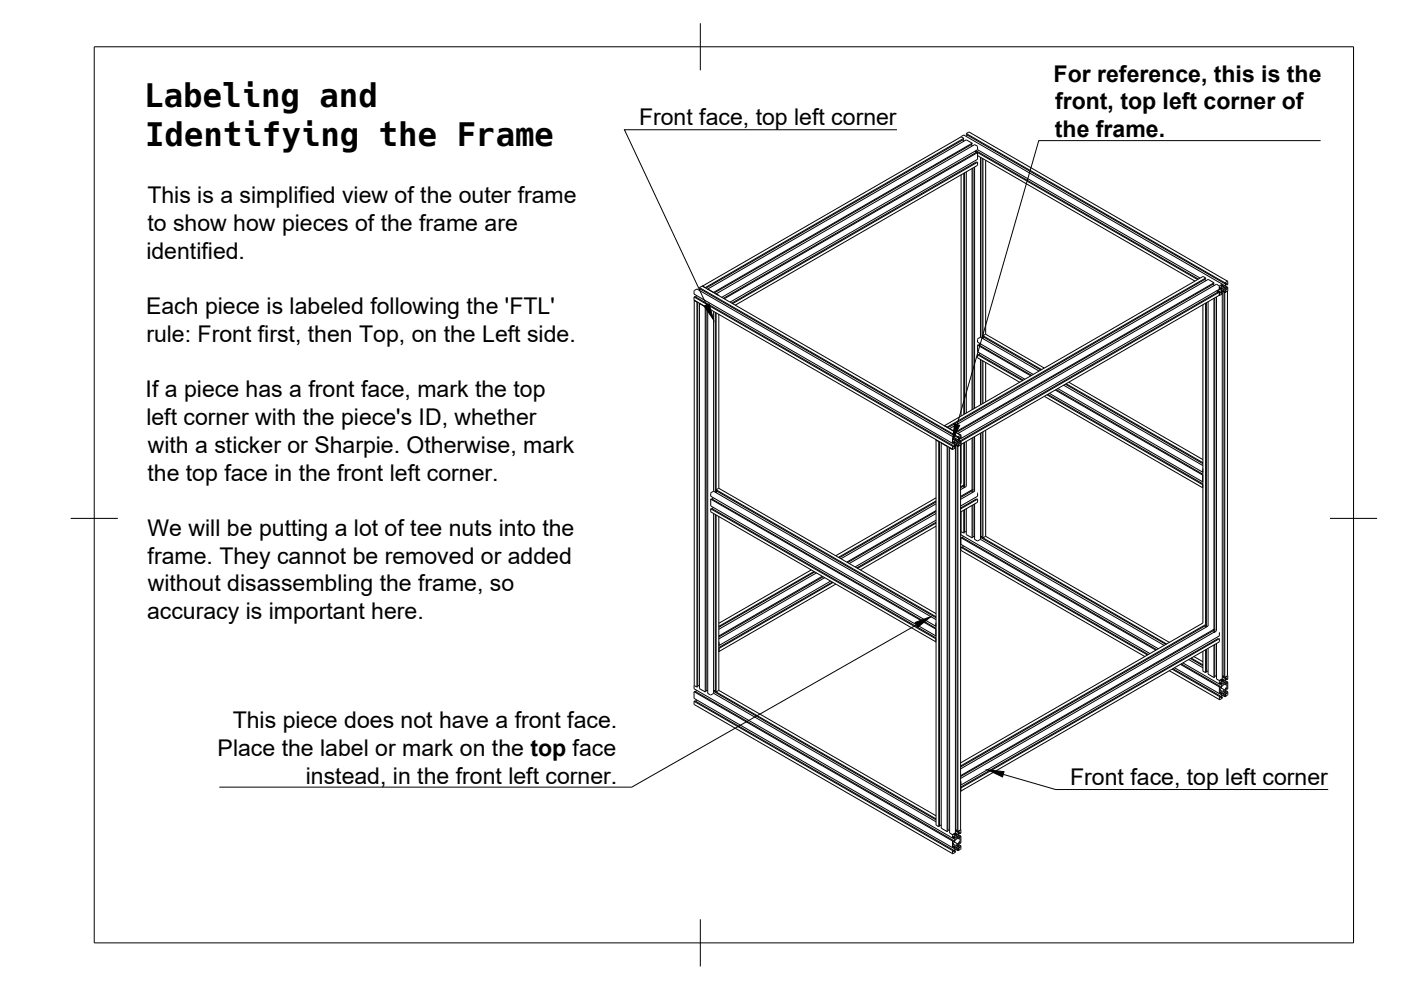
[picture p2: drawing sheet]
<svg xmlns="http://www.w3.org/2000/svg" width="297mm" height="210mm" viewBox="0 0 297 210" stroke-linecap="round" stroke-linejoin="round" font-family="sans-serif">
<!-- layer: Visible -->
<g fill="none" stroke="#000" stroke-width=".21">
<path d="M203.7 29l.6-.4 54.9 31.7M203.8 29l-54.9 31.7M203.8 29l.5 .3M203.8 37.1v51.1M204.2 29.6l.1 .3M204.3 29.3v.2l-54.6 31.6M204.3 36.7v51.2M204.3 29.3l-54.8 31.7M204.5 36.6v51.2M204.9 28.3v.2l54.8 31.6M204.9 36.4v51.2M204.9 28.3l54.8 31.7"/>
<path d="M205.1 28.6l-.2 .3M205.4 28l-.5 .3M205.4 28l54.9 31.6M206 30.7l.1 .3M206.1 35.7v51.2M206.1 30.4v.2l-54.7 31.5M206.1 30.4l-54.8 31.6M206.1 30.4l-1.2-.8-54.8 31.7M206.3 35.6v51.2M206.6 35.4v51.2M206.9 32.3l-.2-.3 47.2 27.3M206.9 31.9l47.2 27.3"/>
<path d="M207.1 34.3l-51.9 30M207.2 34.3l.1 .1M207.2 35.1l-51.3 29.6M207.3 31.7l47.1 27.3M207.3 33l46 26.6M207.3 31.1v.6M207.3 32.4v1.4l-52.5 30.3M207.3 34.4v.6M207.3 32.4l-53.7 30.9M207.3 32.4l-.2-.1-53.7 31M207.3 31.7l-54.3 31.3M207.3 34.4l-52 30"/>
<path d="M207.3 31.1l-.6-.4-54.9 31.6M207.3 35h-.1M207.3 33h.1M207.9 33.4v38.1M208.2 33.6v38.1M208.4 33.7v38.1l.2-.3M209 34v36.9M255.4 59.2l.2 .3M255.6 58.9l-.6-.3-54.8 31.7 .6 .3M255.6 58.9v.2l-54.7 31.6M255.6 58.9l-54.8 31.7M257.4 60v.1l-54.7 31.6"/>
<path d="M257.4 60l-54.8 31.6M257.4 60l-1.2-.8-54.9 31.7M259.7 60v.1M260.2 59.6l-.5 .4M260.2 59.6l.1 .7-.2 .1M147.2 63v.6M147.2 63l54.8 31.6M147.2 63l.1-.1 54.8 31.6M147.2 63.6l.6 .4M147.7 62.7l-.2 .3M147.8 64v81.7M147.8 64h.1"/>
<path d="M147.9 64.1v81.5l-.1 .1M148.3 61v.2l54.8 31.6M148.3 64.3v81.7l1.2 .7M148.3 61l54.8 31.6M148.4 64.3l1.1 .8M148.5 61.3l-.2 .3M148.8 60.7l-.5 .3M148.8 60.7l54.9 31.6M149 60.7l.5 .3M149 60.7h-.1M149.5 65.1v81.6M149.5 61h.1"/>
<path d="M149.6 65l-.1 .1M149.7 65.1v81.5l-.2 .1M150.1 61.3h.1M150.1 65.3v81.7l.5 .3M150.1 61.3l1.2 .7M150.1 61.3h-.1M150.1 65.3l.5 .4M150.6 65.7h.1M151.3 62v.1M151.3 66v38.2M151.7 66.2v38.1M151.8 62.3v.1"/>
<path d="M151.8 66.3v38.2l.2-.3M151.8 62.3l.6 .3M151.8 62.3h.1M152.4 62.6v.1M152.4 66.6v36.9l46.1 26.6M152.4 66.7h.1M207.3 72v.6l11.8 6.8M207.3 73.2v1.4l10 5.8M207.3 75.2v.6M207.3 73.2l.1-.1 11.3 6.5M207.3 73.2l11.2 6.5M207.3 75.2l.1-.1 9.5 5.5"/>
<path d="M207.3 75.2l9.5 5.5M207.3 75.8l8.9 5.2M207.8 72.9l-.2 .3M207.8 74.9l-.2 .3M207.9 71.5l-.6 .4M207.9 76.2v9.6M207.9 71.5l12.4 7.2M208.2 76.4v9.2M208.4 76.5v9M208.4 71.4l12.3 7.1M209 76.8v8.4M209 70.9l12.4 7.1"/>
<path d="M209 70.9l-.6 .3 12.4 7.2M255 64.6v67.5M255.6 64.3v68.1M255.8 64.2v68.7M256.1 64v68.7l-52.4 30.3M257.2 60.3l.2 .3M257.4 63.3v70.7M257.6 63.2v70.8M257.9 63v70.7l-54.2 31.4M258 61.6l.2 .3M258 61.7l.5 .2M258.2 61.5l.5 .3"/>
<path d="M258.5 62.6l-54.8 31.6M258.5 60.7v.6M258.5 61.9v.7M258.5 62.6h.1M258.5 61.9l-54.8 31.7M258.5 61.9l-.1-.1-54.8 31.7 .1 .1M258.5 61.3l-54.8 31.7M258.6 61.3l.5 .3M258.6 60.6v.1l-.7-.4-54.8 31.6M258.7 62.6h-.2M258.7 61.8l-.2 .1M258.7 61.8l.1 .3"/>
<path d="M258.7 62.1h.1M258.7 61.2l.4 .2M258.7 61.1l.4 .2M259.1 61.3v-.3l-.3-.1-.1 .3-.2 .1M259.1 61.6l-.3 .5M259.1 61.4v.2M259.1 61.3h.1M259.1 61.3v.1M259.1 60.5l.4 .2M259.1 61.7l.1 82.5M259.2 62.3l-.7 .3M259.2 61.7h.1"/>
<path d="M259.2 61.7l.5 .3M259.2 61.7l-.3 .5 .3-.1-.2-.1M259.2 60.5l-.3 .2 .3 .2 .2-.2M259.2 60.3v.2M259.2 60.3l-.6 .3M259.2 60.3l.5 .3M259.3 61.6l.4 .2M259.4 61.6l.3-.2 .2 .2M259.4 61.6l-.2 .1M259.4 60.7l-.4-.1 .4 .1M259.4 60.7h.1M259.4 60.9l.2 .1-.3 .3z"/>
<path d="M259.5 60.7h-.1M259.5 61.9h.1M259.5 61.9v81.6M259.5 61.9l.2 .1M259.6 61.4l.3 .2M259.7 62h.1M259.7 60.6l-.2 .1M259.7 61.8v82M259.8 60.9v.1M259.8 61v.2l.3 .1M259.8 61.1l.3 .2M259.8 60.8l.3 .2"/>
<path d="M259.8 60.6l.5 .3M259.8 60.6v.3M259.8 60.9h.1M259.9 60v.1M259.9 61.6l-.2 .2M259.9 60.1h-.2M259.9 60.1l-.2 .5M259.9 60.3l.2 .1M260.1 60.4v-.3l-.3 .5M260.1 61v.3M260.2 61.7l-.5 .3M260.3 60.9l-.1 82.4-.5 .4"/>
<path d="M260.3 60.9l-.2 .1M198.5 93.3v81.6M198.5 93.2l.5 .4M199 93.6v81.7M199.1 93.6h-.1M199.2 93.7v81.5l-.2 .1M199.6 93.9v81.7l1.2 .7M199.6 93.9l1.2 .8M200.8 90.6h.1M200.8 94.7v81.6M200.9 94.6l-.1 .1M201 94.7v81.5l-.2 .1"/>
<path d="M201.3 90.9h.1M201.3 94.9v81.7l.6 .3M201.3 90.9l1.3 .7M201.4 94.9l.5 .4M201.9 95.3h.1l-54.8-31.7v81.7M202 93.4v.6M202 94.6v.6M202 94l.5 .3M202.1 94.5l-.1 .1M202.1 93.9l.1-.4 .3 .2v.2M202.1 94.5l.1 .3M202.1 94.7l.1 .1"/>
<path d="M202.1 93.8l.4 .2M202.1 93.9l-.1 .1M202.4 93.2l.4 .2M202.5 93.2l.3 .2M202.5 94.3l-.3 .5M202.5 94v.3M202.5 93.9l-.4-.1 .4 .2M202.5 93.9v.1M202.5 94h.1M202.5 93.1l.4 .3M202.6 94.4v82.4l-.3 .3 .3 .1 .2-.1M202.6 95l-.6 .2"/>
<path d="M202.6 92.9l-54.8-31.6-.6 .3v.7l54.8 31.7M202.6 92.9l-.6 .5M202.6 94.4h.1M202.6 94.4l.5 .3M202.6 94.4l-.3 .5 .3-.1-.2-.1M202.6 92.9v.2l-.3 .3 .3 .1 .2-.1M202.6 91.6h.1M202.6 92.9l.5 .3M202.8 94.2l.3 .3M202.8 93.4h.1M202.8 93.6l.2 .1-.3 .3zM202.9 93.4h-.1"/>
<path d="M202.9 94.5h.1M202.9 94.5v81.7M202.9 94.5l.2 .2M203 94.1l.4 .2M203.1 94.7h.1M203.1 91.9l.6 .5-.6 .2M203.1 91.9v.1M203.1 92.6v.2M203.1 94.5v82M203.1 93.2l-.2 .2M203.1 91.9h.1M203.2 93.3h.1"/>
<path d="M203.2 93.3v.6l.4 .1M203.2 93.8l.4 .2M203.2 93.5l.4 .2M203.2 93.3l.5 .3M203.3 92.7l.1 .1M203.4 94.3l-.3 .2M203.4 92.8h-.3M203.4 94.3l-.3-.3-.5 .4M203.4 92.8l-.3 .4M203.4 93l.2 .1M203.5 93.1l-.3 .2M203.6 93.1v-.3l-.4 .5"/>
<path d="M203.6 93.7v.3M203.6 94.4l-.5 .3M203.7 94.3v81.7M203.7 93.6l-.1 .1M203.7 92.4v.6M203.7 93.6l.1 8.9M203.7 93l-.1 .1M203.7 94.2v.1M204.3 93.9v9.5M204.5 93.8v9.5M204.9 93.6v9.5l-1.2 .7M206.1 92.9v10.9"/>
<path d="M206.3 92.8v11.6M206.6 92.6v11.6M207.9 91.8v22.6M208.2 91.6v22.4h.2M208.4 91.5v22.5M209 91.2v22.5M221.4 84l33.6 19.4v-.6M222 83.7l33 19.1M222.1 83.6l32.9 19M222.5 83.4l32.5 18.8M223.7 82.7l31.3 18M223.9 82.6l31.1 18"/>
<path d="M224.3 82.4l30.7 17.7M225.5 81.7l29.5 17M225.9 81.5l29.1 16.8M226 81.4l29 16.7M226.6 81l28.4 16.4M255 99.4v.7M150.7 105.8v1.5l47.7 27.5M150.7 107.9v.6M150.7 105.8l.2-.1 47.6 27.5M150.7 105.8l47.7 27.6M150.7 107.9l.2-.1 47.6 27.4M150.7 107.9l47.7 27.5"/>
<path d="M150.7 108.5h.1M150.7 108.5l47.7 27.6M150.8 104.4l-.1 .8 47.7 27.6M151.2 105.5l-.2 .3M151.2 107.6l-.2 .3M151.3 108.9v38.1l-.5 .3M151.3 104.2l47.2 27.2M151.3 104.2l-.5 .3M151.7 109.1v37.5M151.8 109.2v37.5M151.8 104l46.7 27M152.4 103.5l-.6 .3 46.7 27"/>
<path d="M152.4 109.5v36.8M198.5 108.9l-18.4 10.6M198.5 110.3l-17.2 9.9M198.5 110.7l-16.8 9.7M198.5 110.9l-16.7 9.6M198.5 106.2l-20.7 12M198.5 106.4l-20.6 11.9M198.5 106.8l-20.2 11.7M198.5 108.3l-19 10.9M198.5 108.5l-18.8 10.8M198.5 111.6l-16.1 9.2M198.5 105.6l-21.3 12.2"/>
<path d="M203.7 112.8v.6l41.9 24.2M203.7 114v1.4l40.1 23.2M203.7 116v.6M203.7 116l39.6 22.9M203.7 116l.2-.1 39.6 22.9M203.7 114l41.4 23.9M203.7 114l.2-.1 41.3 23.8M203.7 116.6l39 22.6M203.8 102.5l-.1 .1M203.8 108.5v4.2M203.8 112.7l-.1 .1M203.8 112.7h.1"/>
<path d="M203.8 102.5h.1M203.8 112.7l.5 .3M204.3 115.7l-.2 .3M204.3 113.7l-.2 .3M204.3 102.8h.1M204.3 102.8l-.6 .4M204.3 108.2v4.8M204.3 103l-.6 .4M204.5 108.1v4.8l-.2 .1M204.5 112.7h.4M204.9 107.9v5.4l1.2 .7M206.1 104v.5"/>
<path d="M206.1 107.2v6.8M206.1 103.8h.1M206.1 103.8l-2.4 1.5M206.1 103.8v.2l-2.4 1.5M206.1 104.4v.1M206.3 107.1v6.9h-.2M206.3 113.7h.3M206.6 106.8v7.6l.6 .3M206.7 104.2l-3 1.7M207.1 105.7l-3.4 2M207.2 105.8h.1M207.2 104.5l.1 .1"/>
<path d="M207.3 104.6v.6l-3.6 2.1M207.3 105.8v.6M207.3 105.8l-3.6 2.1M207.3 106.4l-3.6 2.2M207.9 114.4l-.7 .3M207.9 114.4l38.9 22.4M207.9 113.9l39.3 22.7M208.2 113.7h-.3l.3 .2M208.4 114l39 22.5M208.9 113.7l-.5 .3M209 113.7l38.9 22.5M255 100.7v1.5"/>
<path d="M255 100.1h.1M255 102.2h.1M255 103.4h.1M255 100.7h.1M255 102.1v.1M255 102.7v.1M152.4 136.1l.1 .8M152.4 136.8l.1 .1M152.4 137.4l.1 .1M152.4 136.9h.1M152.5 137.5l-.1 .6M172 120.8l-19.6 11.4"/>
<path d="M172.6 121.2l-20.2 11.6M172.7 121.3l-20.3 11.7M173.1 121.5l-20.7 11.9M174.3 122.2l-21.9 12.6M174.5 122.3l-22.1 12.8M174.9 122.5l-22.5 13M176.1 123.2l-23.6 13.7M176.5 123.4l-24.1 13.9M176.6 123.5l-24.1 14M177.2 123.8l-24.8 14.3M198.4 132.2v.6M198.4 133.4v1.4"/>
<path d="M198.4 135.4v.7M198.4 132.8h.1M198.4 134.8h.1M198.4 136l.1 .1M198.5 132.8h-.1M198.5 133.4h-.1M198.5 134.8h-.1M198.5 135.4h-.1M198.5 132l-.1 .1M252 139.8l3 1.8M252.4 139.6l2.6 1.6M252.6 139.5l2.4 1.5"/>
<path d="M253.1 139.2l1.9 1.1M255 138.1l.1 4.2M255 132.1l-51.3 29.6M255.1 132.1h.1M255.6 133h.1M255.6 132.6v.4M255.6 137.8v4.8M255.6 132.4l-51.9 30M255.6 132.4v.2l-51.9 30M255.8 137.7v4.8l-.2 .1M256.1 137.5v5.4l1.3 .8M257.4 133.4h.1"/>
<path d="M257.4 134h.1M257.4 133.4l-53.7 31.1M257.4 136.8v6.9M257.4 133.6l-53.7 31M257.6 136.6v6.9l-.2 .2M257.9 136.5v7.4l.5 .4M258.4 135.3l-54.7 31.6M258.5 135.4h.1M258.5 134.1v.1M258.5 136.1l-54.8 31.6M258.5 134.2v.6l-54.8 31.6M258.5 135.4v.6"/>
<path d="M258.5 135.4l-54.8 31.7M258.5 136v.1M147.2 148.7v.7l54.8 31.6M147.2 146.7v1.4l54.8 31.6M147.2 148.7l54.8 31.6M147.2 148.7l.1-.1 54.8 31.6M147.2 146.7l54.8 31.6M147.2 146.7l.1-.1 54.8 31.6M147.2 145.3v.7l54.8 31.7M147.2 145.3v.1M147.2 145.4l.6 .3M147.7 148.4l-.2 .3"/>
<path d="M147.7 146.3l-.2 .4M147.9 145.4h.4M149.7 146.4h.4M150.6 147.3h.2M151.3 147l47.2 27.2M151.3 146.6l47.2 27.2M151.3 146.4h.4M151.3 146.4l.4 .2M151.7 146.6l.1 .1M151.8 146.7l46.7 26.9M152.4 146.4l-.6 .3M152.4 146.4l46.1 26.6"/>
<path d="M152.4 146.3v.1M247.9 142.2l10.7 6.2M248.5 141.9l10 5.8M248.7 141.8l10 5.8M249 141.6l9.5 5.5M250.3 140.9l8.2 4.7M250.4 140.8l8.3 4.7M250.8 140.6l7.7 4.4M255.1 142.3l.5 .3M255.8 142.3h.3M257.6 143.3h.3M258.5 144.2h.1"/>
<path d="M258.5 144.4v.6M258.5 145.6v1.5M258.5 147.7v.6M258.6 145l.5 .3M258.6 147.1l.5 .3M258.6 148.3h.1M258.6 144.2v.2M258.7 145.5l.1 .3M258.7 147l.1-.4 .3 .2v.2M258.7 147.6l.1 .2M258.7 146.3l.1 .1M258.7 144.9l.4 .2"/>
<path d="M258.7 144.8l.4 .2M258.7 147.6l-.2 .1M258.7 147.8h.1M258.7 146.9l.4 .2M258.7 147l-.2 .1M258.7 145.5l-.2 .1M258.7 145.7l.1 .1M258.7 146l.1 .4M258.8 146h-.1M258.8 146.4h-.1M258.8 146.4h.1M258.8 146h.1"/>
<path d="M258.9 145.9l.8 .4M259 147.7l.2 .1M259.1 145v-.3l-.3-.1-.1 .3-.2 .1M259.1 145.1v.2M259.1 147.1v.3M259.1 145h.1M259.1 147.4l-.3 .4M259.1 147l-.4-.2 .4 .2M259.1 147h.1M259.1 145.3l-.3 .5M259.1 145v.1M259.1 147v.1"/>
<path d="M259.1 144.2l.4 .2M259.1 143.9h.1M259.1 143.5l.6 .3M259.2 144.2l-.3 .2 .3 .2 .2-.2M259.2 147.4l-.3 .6 .3-.2M259.2 147.8v.2l-.6 .3M259.2 143.9l-.6 .4M259.2 143.9l.5 .4M259.2 147.4l.5 .3M259.3 147.3l.4 .2M259.4 147.3l.3-.2 .2 .3M259.4 144.4l-.4-.2 .4 .2"/>
<path d="M259.4 144.4h.1M259.4 147.3l-.2 .1M259.4 146.6l.2 .2-.3 .3zM259.4 144.6l.2 .1-.3 .3zM259.5 144.4h-.1M259.5 143.3h-.3l.5 .4M259.6 147.2l.3 .2M259.7 146.3l-.5 .3-.4-.2M259.7 144.3l-.2 .1M259.7 143.6v.1M259.7 147.5v.2M259.8 144.6v.1"/>
<path d="M259.8 144.3v.3M259.8 144.7v.2l.3 .1M259.8 146.4v.6l.3 .1M259.8 144.6h.1M259.8 144.8l.3 .2M259.8 144.5l.3 .2M259.8 144.3l.5 .3M259.8 146.9l.3 .2M259.8 146.6l.3 .2M259.8 146.3l.5 .4M259.9 143.7v.1M259.9 143.8h-.2"/>
<path d="M259.9 143.8l-.2 .5M259.9 144l.2 .1M259.9 146l.2 .1M259.9 147.4l-.2 .1M260 145.7l-.3 .6M260 145.3h.1M260.1 145.7h-.1M260.1 145.2l-.4-.1-.5 .3-.4 .6M260.1 145.2v.5M260.1 144.1v-.3l-.3 .5M260.1 144.7v.3M260.1 146.1v-.3l-.3 .6"/>
<path d="M260.1 146.8v.3M260.2 147.4l-.5 .3M260.3 143.3v.7l-.2 .1M260.3 146.7l-.1 .7M260.3 144.6v1.4l-.2 .1M260.3 144.6l-.2 .1M260.3 146.7l-.2 .1M198.5 174.9l.5 .4M199.2 175h.4M201 176h.3M201.9 176.9h.2l-.1 .1M202 177.1v.6"/>
<path d="M202 178.3v1.4M202 177.7l.5 .3M202 179.7l.5 .3M202.1 178.2l.1 .2M202.1 179l.1 .1M202.1 177.5l.4 .2M202.1 177.4l.4 .2M202.1 179.6l.4 .2M202.1 178.2l-.1 .1M202.1 178.4h.1M202.1 179.1h.1M202.2 178.7l-.1 .4"/>
<path d="M202.3 179l-.1 .1M202.3 178.6h-.1M202.3 178.5l.8 .5M202.4 176.9l.4 .2M202.5 176.9l.3 .2M202.5 177.6v-.2l-.3-.2-.1 .4-.1 .1M202.5 179.7v-.3l-.3-.1-.1 .3-.1 .1M202.5 177.7v.3M202.5 179.8v.2M202.5 177.6v.1M202.5 179.7l-.4-.2 .4 .2M202.5 179.7h.1"/>
<path d="M202.5 178l-.3 .4M202.5 177.7h.1M202.5 179.7v.1M202.5 176.8l.4 .3M202.6 176.6h.1M202.6 176.2l.5 .3M202.6 176.6l-.6 .3M202.6 176.6l.5 .3M202.8 180l.3 .2M202.8 177.1h.1M202.8 179.3l.2 .1-.3 .3zM202.8 177.2l.2 .2-.3 .3z"/>
<path d="M202.9 177.1h-.1M202.9 176h-.3l.3 .2M203 179.8l.4 .2M203.1 179l-.5 .3-.4-.2M203.1 176.9l-.2 .2M203.2 177v.2M203.2 177.2v.4l.4 .1M203.2 179v.6l.4 .1M203.2 177.5l.4 .2M203.2 177.2l.4 .2M203.2 177l.5 .3M203.2 179.5l.4 .2"/>
<path d="M203.2 179.2l.4 .2M203.2 179l.5 .3M203.3 176.4l.1 .1M203.4 176.5h-.3M203.4 176.5l-.3 .4M203.4 176.7l.2 .1M203.4 178.7l.2 .1M203.5 177.9l-.4-.2-.5 .3-.4 .6M203.5 177.9h.1M203.5 178.3l-.4 .7M203.6 177.9l-.1 .4M203.6 176.8v-.3l-.4 .5"/>
<path d="M203.6 177.4v.3M203.6 178.8v-.3l-.4 .5M203.6 179.4v.3M203.6 176l-.5 .3-.2-.1M203.7 176h.1M203.7 166.4h.1M203.7 167v.1M203.7 175.9l-.1 .1M203.7 165.7v.7M203.7 167.1v.6M203.7 176.1v.5l-.1 .2M203.7 177.3v1.4l-.1 .1"/>
<path d="M203.7 179.3v.6M203.7 166.4v.1M203.7 177.3l-.1 .1M203.7 179.3l-.1 .1M203.7 179.9l-.6 .5M202 180.3v.6M202.1 180.2l.1 .3M202.1 180.2l-.1 .1M202.1 180.4l.1 .1M202.4 180.4l.2 .1M202.5 180l-.3 .5M202.6 180.5v.2l-.6 .2"/>
<path d="M202.6 180.1l-.3 .6 .3-.2M202.6 180.1l.5 .3M203.1 180.2v.2M203.4 180l-.3-.2-.5 .3M203.4 180l-.3 .2"/>
</g>
<!-- layer: Border -->
<path d="M20 9.9h267v190h-267zM148.5 4.9v10M15 109.9h10M282 109.9h10M148.5 194.9v10" fill="none" stroke="#000" stroke-width=".21"/>
<!-- layer: Annotations -->
<path d="M149.3 64.9l1-.5 1 3.4zM202.4 89.8l1.1 .4-1.5 3.2zM194 132l3.4-1.3-2.8 2.3zM209.4 163.2l3.5 .4-.3 1.1z" fill="#000" stroke="#000" stroke-width=".21"/>
<path d="M190.2 27.5h-57.8l17.4 37.2M280 29.8h-59.8l-17.3 60.2M194.3 132.5l-60.4 34.4h-87.4M212.7 164.2l11.1 3.2h57.8" fill="none" stroke="#000" stroke-width=".21"/>
<g font-size="6.9">
<text x="30.6" y="22.7">Labeling and</text>
<text x="30.8" y="30.9">Identifying the Frame</text>
</g>
<g font-size="4.9">
<text x="223.4" y="17.3">For reference, this is the</text>
<text x="223.7" y="23.2">front, top left corner of</text>
<text x="135.5" y="26.5">Front face, top left corner</text>
<text x="223.7" y="29.1">the frame.</text>
<text x="31.2" y="43.1">This is a simplified view of the outer frame</text>
<text x="31.3" y="49">to show how pieces of the frame are</text>
<text x="31" y="54.9">identified.</text>
<text x="31" y="66.6">Each piece is labeled following the 'FTL'</text>
<text x="31" y="72.5">rule: Front first, then Top, on the Left side.</text>
<text x="30.9" y="84.2">If a piece has a front face, mark the top</text>
<text x="31" y="90.1">left corner with the piece's ID, whether</text>
<text x="31.3" y="96">with a sticker or Sharpie. Otherwise, mark</text>
<text x="31.3" y="101.9">the top face in the front left corner.</text>
<text x="31.3" y="113.6">We will be putting a lot of tee nuts into the</text>
<text x="31.3" y="119.5">frame. They cannot be removed or added</text>
<text x="31.3" y="125.4">without disassembling the frame, so</text>
<text x="31.2" y="131.2">accuracy is important here.</text>
<text x="49.3" y="154.4">This piece does not have a front face.</text>
<text x="46.1" y="160.3">Place the label or mark on the top face</text>
<text x="64.8" y="166.2">instead, in the front left corner.</text>
<text x="226.9" y="166.4">Front face, top left corner</text>
</g>
</svg>
